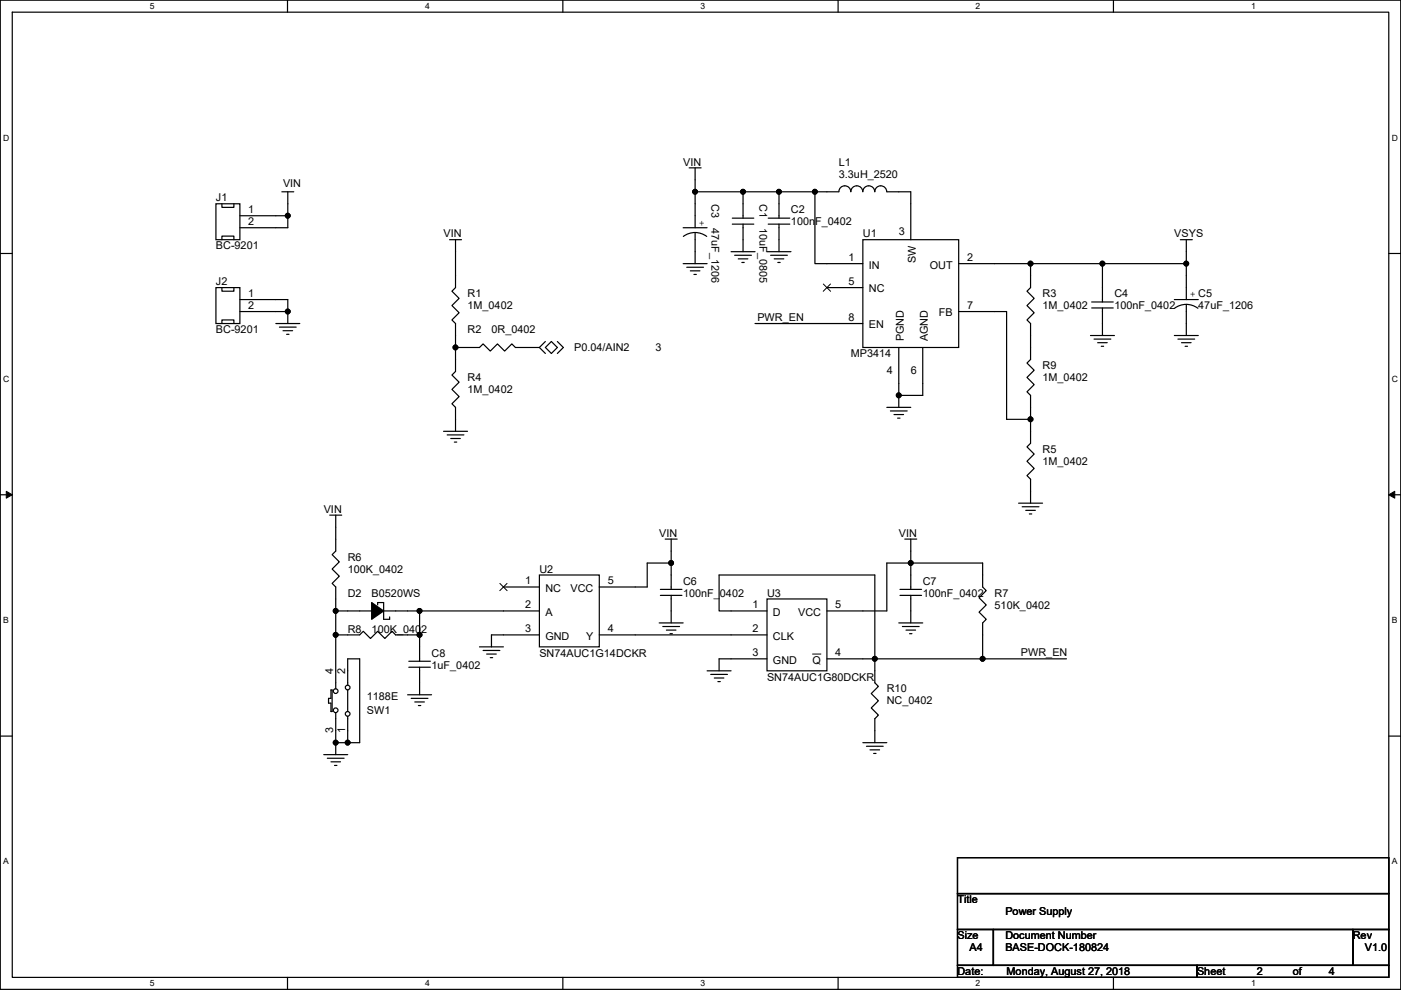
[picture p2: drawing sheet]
<svg xmlns="http://www.w3.org/2000/svg" width="297mm" height="210mm" viewBox="0 0 297 210" stroke-linecap="round" stroke-linejoin="round" font-family="sans-serif">
<path d="M.1 0h296.9v209.8h-296.9zM2.6 2.6h291.8v204.7h-291.8z" fill="none" stroke="#000" stroke-width=".25"/>
<g fill="#fff">
<path d="M31.8 .3h1v2h-1z"/>
<path d="M31.8 207.6h1v2h-1z"/>
</g>
<path d="M61 0v2.6M61 207.3v2.5" fill="none" stroke="#000" stroke-width=".25"/>
<g fill="#fff">
<path d="M90.1 .3h1v2h-1z"/>
<path d="M90.1 207.6h1v2h-1z"/>
</g>
<path d="M119.3 0v2.6M119.3 207.3v2.5" fill="none" stroke="#000" stroke-width=".25"/>
<g fill="#fff">
<path d="M148.5 .3h1v2h-1z"/>
<path d="M148.5 207.6h1v2h-1z"/>
</g>
<path d="M177.7 0v2.6M177.7 207.3v2.5" fill="none" stroke="#000" stroke-width=".25"/>
<g fill="#fff">
<path d="M206.9 .3h1v2h-1z"/>
<path d="M206.9 207.6h1v2h-1z"/>
</g>
<path d="M236.1 0v2.6M236.1 207.3v2.5" fill="none" stroke="#000" stroke-width=".25"/>
<g fill="#fff">
<path d="M265.2 .3h1v2h-1z"/>
<path d="M265.2 207.6h1v2h-1z"/>
<path d="M.7 28.2h1.3v2h-1.3z"/>
<path d="M295.1 28.2h1.3v2h-1.3z"/>
<path d="M.7 79.4h1.3v2h-1.3z"/>
<path d="M295.1 79.4h1.3v2h-1.3z"/>
</g>
<path d="M.1 53.8h2.5M294.4 53.8h2.6" fill="none" stroke="#000" stroke-width=".25"/>
<g fill="#fff">
<path d="M.7 130.5h1.2v2.1h-1.2z"/>
<path d="M295.1 130.5h1.2v2.1h-1.2z"/>
</g>
<path d="M.1 104.9h2.5M294.4 104.9h2.6" fill="none" stroke="#000" stroke-width=".25"/>
<path d="M1.3 104.2l1.3 .7-1.3 .8zM294.4 104.9l1.3-.7v1.5z" fill="#000" stroke="#000" stroke-width=".21"/>
<g fill="#fff">
<path d="M.7 181.7h1.2v2h-1.2z"/>
<path d="M295.1 181.7h1.2v2h-1.2z"/>
</g>
<g fill="none" stroke="#000" stroke-width=".25">
<path d="M146.1 35.6h2.6M147.4 35.6v5.1M45.8 43.2h5.1v7.6h-5.1zM47.1 43.2v.8h2.5v-.8M47.1 50.8v-.7h2.5v.7M50.9 45.8h10.1M59.8 40.7h2.5M61 40.7v5.1M61 45.8v2.5h-10.1M95.3 50.8h2.6M96.6 50.8v10.2l-.8 .8 1.5 1.5-1.5 1.5 1.5 1.5-1.5 1.6 .8 .7v5.1M144.8 55.9h5.1"/>
<path d="M144.8 48.3h5.1M144.9 50.1a4.1 4.1 0 0 1 4.9 0M145.6 56.7h3.6M146.4 57.4h2M147.1 58.2h.5M147.4 49.3v6.6M147.4 40.7v7.6M147.4 40.7h10.1M155 53.4h5.1M155.3 47.5h4.5M155.3 46.3h4.5M155.8 54.1h3.5"/>
<path d="M156.5 54.9h2.1M157.3 55.7h.5M157.5 47.5v5.9M157.5 40.7h7.7M157.5 40.7v5.6M162.6 53.4h5.1M162.9 47.5h4.5M162.9 46.3h4.5M163.4 54.1h3.5M164.1 54.9h2.1M164.9 55.7h.5M165.2 40.7v5.6"/>
<path d="M165.2 47.5v5.9M165.2 40.7h7.6M172.8 40.7h5.1M172.8 40.7v15.2h10.1M177.9 40.7a1.26 1.26 0 0 1 1.2-1.3 1.26 1.26 0 0 1 1.3 1.3 1.27 1.27 0 0 1 1.2-1.3 1.27 1.27 0 0 1 1.3 1.3 1.27 1.27 0 0 1 1.3-1.3 1.27 1.27 0 0 1 1.3 1.3 1.27 1.27 0 0 1 1.2-1.3 1.27 1.27 0 0 1 1.3 1.3M182.9 50.8h20.4v22.9h-20.4zM188 40.7h5.1v10.1M203.3 55.9h15.2M218.5 55.9v5.1l-.8 .8 1.6 1.5-1.6 1.5 1.6 1.5-1.6 1.6 .8 .7v2.6v5l-.8 .8 1.6 1.5-1.6 1.6 1.6 1.5-1.6 1.5 .8 .8v5M218.5 55.9h15.2M233.7 55.9v8.2M233.7 55.9h17.8"/>
<path d="M250.3 50.8h2.5M251.5 50.8v5.1M251.5 55.9v7.6M45.8 61h5.1v7.6h-5.1zM47.1 61v.8h2.5v-.8M47.1 68.6v-.7h2.5v.7M50.9 63.5h10.1v2.6M58.5 68.6h5.1M59.2 69.4h3.6M60 70.1h2M60.8 70.9h.5M61 66.1h-10.1"/>
<path d="M61 66.1v2.5M96.6 73.7v5.1l-.8 .7 1.5 1.6-1.5 1.5 1.5 1.5-1.5 1.5 .8 .8v5.1M96.6 73.7h5.1l.7-.8 1.5 1.6 1.6-1.6 1.5 1.6 1.5-1.6 .8 .8h5.1M114.4 73.7l1.2 1.3M115.6 72.4l-1.2 1.3M116.9 72.4l1.3 1.3-1.3 1.3-1.3-1.3zM118.2 72.4l1.2 1.3-1.2 1.3M160.1 68.6h22.8M175.3 61h7.6M190.6 73.7v10.2M195.6 73.7v10.2h-5M203.3 66.1h10.1v22.8h5.1"/>
<path d="M231.2 71.2h5.1M231.5 65.3h4.5M231.5 64.1h4.5M232 71.9h3.5M232.7 72.7h2.1M233.5 73.4h.5M233.7 65.3v5.9M249 71.2h5.1M249 63.5h5.1M249 65.4a4.1 4.1 0 0 1 5 0M249.7 71.9h3.6M250.5 72.7h2"/>
<path d="M251.3 73.4h.5M251.5 64.6v6.6M94 91.5h5.1M94.8 92.2h3.6M95.6 93h2M96.3 93.8h.5M188 86.4h5.1M188.8 87.2h3.5M189.5 87.9h2.1M190.3 88.7h.5M190.6 83.9v2.5M218.5 88.9v5.1l-.8 .8 1.6 1.5-1.6 1.5 1.6 1.6-1.6 1.5 .8 .7v5.1"/>
<path d="M69.9 109.3h2.6M71.2 109.3v7.6l-.8 .7 1.5 1.6-1.5 1.5 1.5 1.5-1.5 1.5 .8 .8v5.1M141 114.3h2.6M142.3 119.4v5.6M142.3 119.4h-5.1v5.1h-10.1M142.3 114.3v5.1M191.8 114.3h2.6M193.1 114.3v10.7M216 106.7h5M216.7 107.5h3.6M217.5 108.2h2M218.2 109h.6"/>
<path d="M71.2 134.7v11.4M71.2 129.6h7.6M71.2 134.7h5.1l.7-.8 1.5 1.5 1.6-1.5 1.5 1.5 1.5-1.5 .8 .8h5.1M71.2 129.6v5.1M80.1 128.3v-.5h1.2v3.6h1.3v-.5M81.3 129.6h7.7M89 129.6v5.1M89 129.6h25.4M89 134.7v5.6M101.7 137.2h5M102.4 138h3.6M103.2 138.7h2"/>
<path d="M103.9 139.5h.6M106.7 124.5h7.7M114.4 122h12.7v15.2h-12.7zM114.4 134.7h-10.2v2.5M127.1 134.7h35.5M139.8 132.1h5M140 126.3h4.6M140 125h4.6M140.5 132.9h3.6M141.3 133.6h2M142 134.4h.6M142.3 126.3v5.8"/>
<path d="M162.6 127h12.7v15.3h-12.7zM162.6 129.6h-10.1v-7.6h33v17.7M162.6 139.7h-10.1v2.6M175.3 129.6h12.7v-10.2h20.3v5.1l.8 .8-1.5 1.5 1.5 1.5-1.5 1.5 1.5 1.6-.8 .7v7.6M175.3 139.7h10.2M185.5 139.7h22.8M185.5 139.7v5.1l.7 .8-1.5 1.5 1.5 1.5-1.5 1.6 1.5 1.5-.7 .7v5.1M190.6 132.1h5M190.8 126.3h4.6M190.8 125h4.6M191.3 132.9h3.6M192.1 133.6h2"/>
<path d="M192.8 134.4h.6M193.1 126.3v5.8M208.3 139.7h17.8M.1 156.1h2.5M70.2 146.3h.2v4.6h-.2v-1.8h-.5v-1h.5zM71.2 151.2v6.3M71.2 157.5h2.5M71.2 157.5v2.6M73.7 146.3v4.6M73.7 151.9v5.6M73.7 145.3v-5.6h2.6v17.8h-2.6M86.4 147.4h5.1"/>
<path d="M86.7 141.5h4.5M86.7 140.3h4.5M87.2 148.1h3.5M87.9 148.9h2.1M88.7 149.6h.5M89 141.5v5.9M149.9 142.3h5.1M150.7 143h3.5M151.4 143.8h2.1M152.2 144.6h.5M182.9 157.5h5.1M183.7 158.3h3.6"/>
<path d="M184.5 159h2M185.2 159.8h.5M294.4 156.1h2.6M68.6 160.1h5.1M69.4 160.8h3.6M70.2 161.6h2M70.9 162.3h.5M203 181.9h91.4v7.6h-91.4zM203 189.5h91.4v7.6h-91.4zM203 197.1h7.6v7.7h-7.6zM210.6 197.1h76.2v7.7h-76.2zM286.8 197.1h7.6v7.7h-7.6z"/>
<path d="M203 204.8h50.8v2.5h-50.8zM253.8 204.8h40.6v2.5h-40.6z"/>
<circle cx="71.2" cy="146.6" r=".5"/>
<circle cx="71.2" cy="150.7" r=".5"/>
<circle cx="73.7" cy="145.8" r=".5"/>
<circle cx="73.7" cy="151.4" r=".5"/>
</g>
<path d="M174.6 60.2l1.5 1.6M176.1 60.2l-1.6 1.6M106 123.7l1.5 1.6M107.5 123.7l-1.5 1.6M172.3 138.7h1.8" fill="none" stroke="#000" stroke-width=".21"/>
<g fill="#000" stroke="#000" stroke-width=".25">
<path d="M78.8 127.8l2.5 1.8-2.5 1.8z" fill-rule="evenodd"/>
<circle cx="61" cy="45.7" r=".5"/>
<circle cx="147.4" cy="40.7" r=".5"/>
<circle cx="157.5" cy="40.7" r=".5"/>
<circle cx="165.1" cy="40.7" r=".5"/>
<circle cx="172.8" cy="40.7" r=".5"/>
<circle cx="218.5" cy="55.9" r=".5"/>
<circle cx="233.7" cy="55.9" r=".5"/>
<circle cx="251.5" cy="55.9" r=".5"/>
<circle cx="61" cy="66.1" r=".5"/>
<circle cx="96.6" cy="73.7" r=".5"/>
<circle cx="190.5" cy="83.8" r=".5"/>
<circle cx="218.5" cy="88.9" r=".5"/>
<circle cx="142.3" cy="119.4" r=".5"/>
<circle cx="193.1" cy="119.4" r=".5"/>
<circle cx="71.2" cy="134.6" r=".5"/>
<circle cx="71.2" cy="129.6" r=".5"/>
<circle cx="88.9" cy="134.6" r=".5"/>
<circle cx="88.9" cy="129.6" r=".5"/>
<circle cx="185.5" cy="139.7" r=".5"/>
<circle cx="208.3" cy="139.7" r=".5"/>
<circle cx="71.2" cy="157.5" r=".5"/>
<circle cx="73.7" cy="157.5" r=".5"/>
</g>
<g font-size="2.3">
<text x="144.8" y="35.1">VIN</text>
<text x="177.9" y="35.1">L1</text>
<text x="60" y="39.7">VIN</text>
<text x="177.9" y="37.7">3.3uH_2520</text>
<text x="45.8" y="42.7">J1</text>
<text x="52.6" y="45.2">1</text>
<text x="52.6" y="47.8">2</text>
<text x="148.1" y="47.8">+</text>
<text x="150.9" y="43.2" transform="rotate(90 150.9 43.2)">C3</text>
<text x="161" y="43.2" transform="rotate(90 161 43.2)">C1</text>
<text x="167.7" y="45.3">C2</text>
<text x="167.7" y="47.8">100nF_0402</text>
<text x="45.8" y="52.9">BC-9201</text>
<text x="94" y="50.4">VIN</text>
<text x="150.9" y="48.3" transform="rotate(90 150.9 48.3)">47uF_1206</text>
<text x="161" y="48.3" transform="rotate(90 161 48.3)">10uF_0805</text>
<text x="182.9" y="50.4">U1</text>
<text x="190.6" y="49.8">3</text>
<text x="249" y="50.4">VSYS</text>
<text x="179.9" y="55.4">1</text>
<text x="184.2" y="57">IN</text>
<text x="194.2" y="55.8" transform="rotate(-90 194.2 55.8)">SW</text>
<text x="197.1" y="57">OUT</text>
<text x="205" y="55.4">2</text>
<text x="45.8" y="60.5">J2</text>
<text x="52.6" y="63">1</text>
<text x="52.6" y="65.6">2</text>
<text x="99.1" y="63.1">R1</text>
<text x="99.1" y="65.6">1M_0402</text>
<text x="179.9" y="60.5">5</text>
<text x="184.2" y="62">NC</text>
<text x="205" y="65.6">7</text>
<text x="221" y="63.1">R3</text>
<text x="221" y="65.6">1M_0402</text>
<text x="236.3" y="63.1">C4</text>
<text x="236.3" y="65.6">100nF_0402</text>
<text x="252.3" y="63.1">+ C5</text>
<text x="254.1" y="65.6">47uF_1206</text>
<text x="45.8" y="70.7">BC-9201</text>
<text x="99.1" y="70.7">R2</text>
<text x="104.2" y="70.7">0R_0402</text>
<text x="160.6" y="68">PWR_EN</text>
<text x="179.9" y="68.1">8</text>
<text x="184.2" y="69.7">EN</text>
<text x="199.1" y="67.1">FB</text>
<text x="121.7" y="74.5">P0.04/AIN2</text>
<text x="139" y="74.5">3</text>
<text x="180.4" y="75.8">MP3414</text>
<text x="191.6" y="72.4" transform="rotate(-90 191.6 72.4)">PGND</text>
<text x="196.7" y="72.4" transform="rotate(-90 196.7 72.4)">AGND</text>
<text x="99.1" y="80.8">R4</text>
<text x="99.1" y="83.4">1M_0402</text>
<text x="188" y="79.3">4</text>
<text x="193.1" y="79.3">6</text>
<text x="221" y="78.3">R9</text>
<text x="221" y="80.8">1M_0402</text>
<text x="221" y="96.1">R5</text>
<text x="221" y="98.6">1M_0402</text>
<text x="68.6" y="108.8">VIN</text>
<text x="139.8" y="113.9">VIN</text>
<text x="190.6" y="113.9">VIN</text>
<text x="73.7" y="118.9">R6</text>
<text x="73.7" y="121.5">100K_0402</text>
<text x="111.3" y="124">1</text>
<text x="114.4" y="121.5">U2</text>
<text x="115.6" y="125.5">NC</text>
<text x="121" y="125.5">VCC</text>
<text x="128.8" y="124">5</text>
<text x="144.8" y="124">C6</text>
<text x="195.6" y="124">C7</text>
<text x="73.7" y="126.6">D2</text>
<text x="78.8" y="126.6">B0520WS</text>
<text x="111.3" y="129.1">2</text>
<text x="115.6" y="130.6">A</text>
<text x="144.8" y="126.6">100nF_0402</text>
<text x="159.6" y="129.1">1</text>
<text x="162.6" y="126.6">U3</text>
<text x="163.9" y="130.6">D</text>
<text x="169.2" y="130.6">VCC</text>
<text x="177.1" y="129.1">5</text>
<text x="195.6" y="126.6">100nF_0402</text>
<text x="210.9" y="126.6">R7</text>
<text x="210.9" y="129.1">510K_0402</text>
<text x="73.7" y="134.2">R8</text>
<text x="78.8" y="134.2">100K_0402</text>
<text x="111.3" y="134.1">3</text>
<text x="115.6" y="135.7">GND</text>
<text x="124.3" y="135.7">Y</text>
<text x="128.8" y="134.1">4</text>
<text x="159.6" y="134.1">2</text>
<text x="163.9" y="135.7">CLK</text>
<text x="70.7" y="143" transform="rotate(-90 70.7 143)">4</text>
<text x="73.2" y="143" transform="rotate(-90 73.2 143)">2</text>
<text x="91.5" y="139.3">C8</text>
<text x="91.5" y="141.8">1uF_0402</text>
<text x="114.4" y="139.3">SN74AUC1G14DCKR</text>
<text x="159.6" y="139.2">3</text>
<text x="163.9" y="140.8">GND</text>
<text x="172.3" y="140.8">Q</text>
<text x="177.1" y="139.2">4</text>
<text x="216.5" y="139.1">PWR_EN</text>
<text x="77.8" y="148.4">1188E</text>
<text x="162.6" y="144.3">SN74AUC1G80DCKR</text>
<text x="188" y="146.9">R10</text>
<text x="188" y="149.4">NC_0402</text>
<text x="70.7" y="155.5" transform="rotate(-90 70.7 155.5)">3</text>
<text x="73.2" y="155.5" transform="rotate(-90 73.2 155.5)">1</text>
<text x="77.8" y="151.4">SW1</text>
<text x="203" y="191.6">Title</text>
<text x="213.2" y="194.1">Power Supply</text>
<text x="203" y="199.2">Size</text>
<text x="205.5" y="201.7">A4</text>
<text x="213.2" y="199.2">Document Number</text>
<text x="213.2" y="201.7">BASE-DOCK-180824</text>
<text x="286.8" y="199.2">Rev</text>
<text x="289.4" y="201.7">V1.0</text>
<text x="203" y="206.8">Date:</text>
<text x="213.4" y="206.8">Monday, August 27, 2018</text>
<text x="253.8" y="206.8">Sheet</text>
<text x="266.5" y="206.8">2</text>
<text x="274.1" y="206.8">of</text>
<text x="281.7" y="206.8">4</text>
</g>
<g font-size="1.8">
<text x="31.8" y="1.9">5</text>
<text x="90.1" y="1.9">4</text>
<text x="148.5" y="1.9">3</text>
<text x="206.9" y="1.9">2</text>
<text x="265.2" y="1.9">1</text>
<text x=".7" y="29.8">D</text>
<text x="295.1" y="29.8">D</text>
<text x=".7" y="81">C</text>
<text x="295.1" y="81">C</text>
<text x=".7" y="132.2">B</text>
<text x="295.1" y="132.2">B</text>
<text x=".7" y="183.3">A</text>
<text x="295.1" y="183.3">A</text>
<text x="31.8" y="209.2">5</text>
<text x="90.1" y="209.2">4</text>
<text x="148.5" y="209.2">3</text>
<text x="206.9" y="209.2">2</text>
<text x="265.2" y="209.2">1</text>
</g>
</svg>
